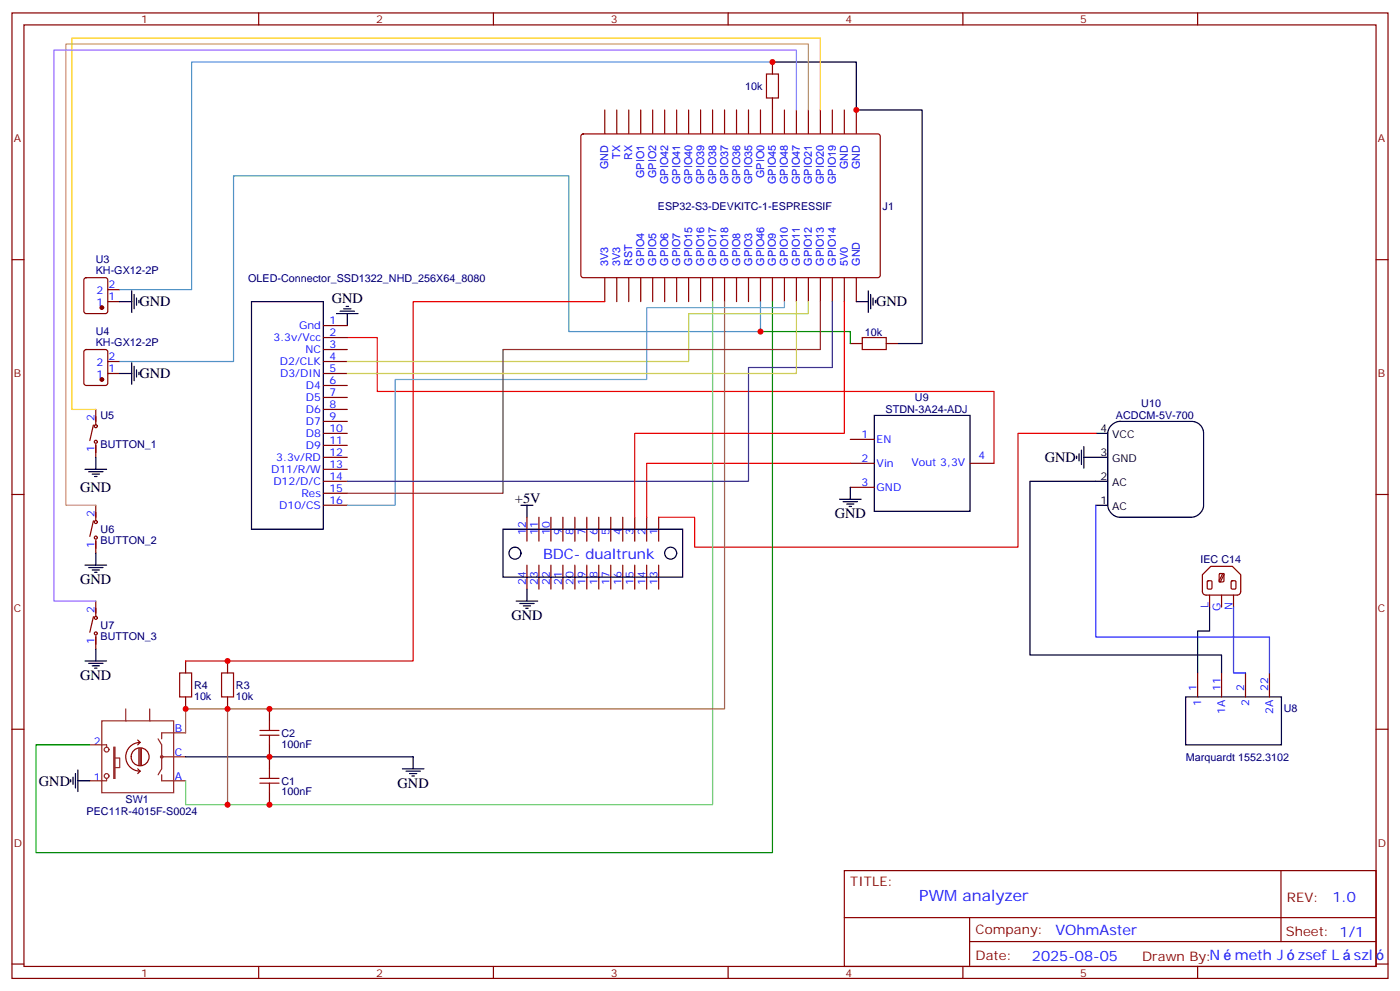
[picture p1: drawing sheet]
<svg xmlns="http://www.w3.org/2000/svg" width="412mm" height="292mm" viewBox="0 0 412 292" stroke-linecap="round" stroke-linejoin="round" font-family="sans-serif">
<g fill="none" stroke="#870000" stroke-width=".35">
<path d="M3.5 3.8h405.4v284.3h-405.4zM7.1 7.3h398.2v277.3h-398.2zM76.2 3.8v3.5M145.3 3.8v3.5M214.5 3.8v3.5M227.5 18.3v3.5M283.6 3.8v3.5M352.8 3.8v3.5M227.5 28.9v3.5M3.5 76.5h3.6M405.3 76.5h3.6M24.9 82l.5-.2h5.6l.7 .4v9.5l-.4 .6-5.9 .1-.7-.5v-9.4z"/>
<path d="M31.7 88.8h3.6M31.7 85.3h3.6M24.9 103.1l.5-.2h5.6l.7 .5v9.4l-.4 .7h-5.9l-.7-.4v-9.5zM31.7 110h3.6M31.7 106.5h3.6M250.5 101.2h3.5M261.1 101.2h3.5M27.5 125.2l-1 4.6M28.2 120.6v4.6M28.2 130.8v3.9M250.5 129.4h7M250.5 136.5h7"/>
<path d="M285.8 136.5h7M3.5 145.6h3.6M27.5 153.4l-1 4.6M28.2 148.8v4.6M28.2 159v3.9M250.5 143.5h7M405.3 145.6h3.6M28.2 177v4.6M27.5 181.6l-1 4.6M28.2 187.3v3.8M3.5 214.8h3.6M405.3 214.8h3.6"/>
<path d="M248.7 256.4h156.6v28.2h-156.6zM377.3 256.4v20.9M248.7 270.2h156.5M285.6 277.3h119.6M285.6 270.2v14.2M3.5 283.9h3.6M76.2 284.6v3.5M145.3 284.6v3.5M214.5 284.6v3.5M283.6 284.6v3.5M352.8 284.6v3.5M405.3 283.9h3.6"/>
<circle cx="28.2" cy="125.5" r=".44"/>
<circle cx="28.2" cy="130.1" r=".44"/>
<circle cx="28.2" cy="158.3" r=".44"/>
<circle cx="28.2" cy="153.7" r=".44"/>
<circle cx="28.2" cy="182" r=".44"/>
<circle cx="28.2" cy="186.5" r=".44"/>
</g>
<g fill="#870000" stroke="#870000" stroke-width=".35">
<circle cx="30" cy="90.6" r=".53"/>
<circle cx="30" cy="111.8" r=".53"/>
</g>
<path d="M225.8 21.8h3.5v7.1h-3.5zM254 99.4h7.1v3.5h-7.1z" fill="none" stroke="#a10000" stroke-width=".35"/>
<g fill="none" stroke="#8c2424" stroke-width=".35">
<path d="M26.5 219.4h4.9v.7M30 212.3h21.2v21.2h-21.2zM37 208.8v3.5M44.1 208.8v3.5M46.6 217.6l1 1.8v7l-1 1.8M54.7 215.8h-7.1v1.8M31.4 229.2v.7h-4.9M33.5 220.1h.4v9.1h-.4zM33.9 223.2h1.4v2.9h-1.4M47.6 228.2v1.7h7.1M47.6 222.9h7.1"/>
<circle cx="31.4" cy="228.5" r=".71"/>
<circle cx="31.4" cy="220.8" r=".71"/>
<circle cx="47.6" cy="222.9" r=".35"/>
</g>
<path d="M40.6 217.9l.7 .8M41.3 218.7a4.2 4.2 0 0 0-4.3 4.2 4.2 4.2 0 0 0 4.3 4.2M41.3 218.7l-.7 .7M38.6 222.8a2.65 2.65 0 0 1 3.9-2.3 2.65 2.65 0 0 1 .4 4.5 2.65 2.65 0 0 1-4.2-1.5l-.1-.6M40.6 226.4l.7 .7M40.9 220.4v5M41.3 220.4v5M41.3 227.1l-.7 .7M41.6 220.4v5" fill="none" stroke="#850000" stroke-width=".35"/>
<path d="M257.5 122.3h28.3v28.3h-28.3zM322.8 134.7h3.5M322.8 127.6h3.5M327.5 125.1a3.6 3.6 0 0 1 2.3-1h21.2a3.5 3.5 0 0 1 3.5 3.5v21.2a3.8 3.8 0 0 1-3.5 3.5h-21.2a3.8 3.8 0 0 1-3.5-3.5v-21.2a3.5 3.5 0 0 1 1.2-2.5zM322.8 141.7h3.5M322.8 148.8h3.5" fill="none" stroke="#000" stroke-width=".35"/>
<g fill="#fff" stroke="#870000" stroke-width=".35">
<path d="M362.7 171.2l.3-.2 1 .2 .1 1.9-.2 .3-.9 .1-.3-.2z"/>
<path d="M359.2 169.1l.3-.2 1 .2v1.9l-.2 .3-.8 .1-.3-.2z"/>
<path d="M355.7 171.2l.3-.2 1 .2v1.9l-.2 .3-.8 .1-.4-.2z"/>
<path d="M360.2 168.9h.3v.4l-1 2.1h-.4z"/>
</g>
<g fill="none" stroke="#870000" stroke-width=".35">
<path d="M95.2 95.9h7.1M95.2 99.4h7.1M95.2 106.5h7.1M95.2 102.9h7.1M95.2 117.1h7.1M95.2 113.5h7.1M95.2 110h7.1M95.2 120.6h7.1M95.2 138.2h7.1M95.2 131.2h7.1M95.2 134.7h7.1M95.2 127.6h7.1"/>
<path d="M95.2 124.1h7.1M95.2 141.7h7.1M95.2 148.8h7.1M95.2 145.3h7.1M155.2 152.3v7.1M158.7 152.3v7.1M162.3 152.3v7.1M165.8 152.3v7.1M169.3 152.3v7.1M172.9 152.3v7.1M176.4 152.3v7.1M179.9 152.3v7.1"/>
<path d="M183.4 152.3v7.1M187 152.3v7.1M190.5 152.3v7.1M194 152.3v7.1M155.2 166.4v7.1M158.7 166.4v7.1M162.3 166.4v7.1M165.8 166.4v7.1M169.3 166.4v7.1M172.9 166.4v7.1M176.4 166.4v7.1M179.9 166.4v7.1"/>
<path d="M183.4 166.4v7.1M187 166.4v7.1M190.5 166.4v7.1M194 166.4v7.1M354.2 169.3l2.5-2.5h6.3l2.5 2.5-.1 5.2-.4 .6-.6 .2-9.5-.1-.5-.4-.2-.6zM356.3 175.3v3.5M359.8 175.3v3.5M363.4 175.3v3.5M54.7 194.7v3.5M67 194.7v3.5M352.8 198.2v7M359.8 198.2v7"/>
<path d="M366.9 198.2v7M373.9 198.2v7M54.7 205.2v3.6M67 205.2v3.6M79.4 208.8v3.5M79.4 219.4v7M79.4 233.5v3.5"/>
</g>
<g fill="none" stroke="#000" stroke-width=".35">
<path d="M227.5 18.3h24.7v14.1h19.4v68.8h-7M35.3 88.8h3.5M38.8 85.7v6.3M39.5 86.7v4.2M40.2 87.8v2.1M40.9 88.5v.7M74.1 88.8h21.1v67.1h-21.1zM99.1 92.4h6.4M100.2 91.7h4.2M101.2 90.9h2.2M102 90.2h.7M102.3 92.4v3.5"/>
<path d="M252.2 88.8h3.6M255.8 85.7v6.3M256.5 86.7v4.2M257.2 87.8v2.1M257.9 88.5v.7M35.3 110h3.5M38.8 106.8v6.4M39.5 107.9v4.2M40.2 108.9v2.2M40.9 109.6v.7M25 138.2h6.4M26.1 138.9h4.2"/>
<path d="M27.2 139.6h2.1M28.2 134.7v3.5M317.1 134.3v.7M317.9 133.6v2.1M318.6 132.6v4.2M319.3 134.7h3.5M319.3 131.5v6.4M27.9 140.3h.7M148.2 155.9h52.9v14.1h-52.9zM153.5 148.8h3.5M155.2 148.8v3.5M247.3 147h6.3"/>
<path d="M248.4 147.7h4.2M249.4 148.4h2.1M250.1 149.2h.7M250.5 143.5v3.5M322.8 141.7h-19.4v51.2h56.4v5.3M25 166.4h6.4M26.1 167.1h4.2M27.2 167.9h2.1M27.9 168.6h.7M28.2 162.9v3.5M152 177h6.4M153.1 177.7h4.2"/>
<path d="M154.2 178.4h2.1M154.9 179.1h.7M155.2 173.5v3.5M356.3 178.8v7h-3.5v12.4M25 194.7h6.4M26.1 195.4h4.2M27.2 196.1h2.1M27.9 196.8h.7M28.2 191.1v3.6M349.2 205.2h28.3v14.2h-28.3zM20.8 229.6v.7M21.5 228.9v2.1"/>
<path d="M22.2 227.8v4.3M22.9 229.9h3.6M22.9 226.8v6.3M54.7 222.9h67v3.5M118.5 226.4h6.4M119.6 227.1h4.2M120.6 227.8h2.2M121.4 228.5h.7"/>
<circle cx="151.7" cy="162.9" r="1.76"/>
<circle cx="197.6" cy="162.9" r="1.76"/>
</g>
<g fill="none" stroke="#900" stroke-width=".35">
<path d="M171.3 39.6l.5-.2 87.1 .1 .4 .6-.1 41.2-.6 .5-87.1-.1-.4-.6v-41zM178.2 32.4v6.9M181.7 32.4v6.9M185.2 32.4v6.9M188.7 32.4v6.9M192.3 32.4v6.9M195.8 32.4v6.9M199.3 32.4v6.9M202.8 32.4v6.9M206.4 32.4v6.9M209.9 32.4v6.9M213.4 32.4v6.9"/>
<path d="M217 32.4v6.9M220.5 32.4v6.9M224 32.4v6.9M227.5 32.4v6.9M231.1 32.4v6.9M234.6 32.4v6.9M238.1 32.4v6.9M241.7 32.4v6.9M245.2 32.4v6.9M248.7 32.4v6.9M252.2 32.4v6.9M178.2 81.9v6.9"/>
<path d="M181.7 81.9v6.9M185.2 81.9v6.9M188.7 81.9v6.9M192.3 81.9v6.9M195.8 81.9v6.9M199.3 81.9v6.9M202.8 81.9v6.9M206.4 81.9v6.9M209.9 81.9v6.9M213.4 81.9v6.9M217 81.9v6.9M220.5 81.9v6.9"/>
<path d="M224 81.9v6.9M227.5 81.9v6.9M231.1 81.9v6.9M234.6 81.9v6.9M238.1 81.9v6.9M241.7 81.9v6.9M245.2 81.9v6.9M248.7 81.9v6.9M252.2 81.9v6.9"/>
</g>
<path d="M227.5 18.3h-171.1v67h-21.1" fill="none" stroke="#39f" stroke-width=".35"/>
<path d="M224 88.8v8.8h-56.4v-45.8h-98.8v54.7h-33.5" fill="none" stroke="#399" stroke-width=".35"/>
<path d="M102.3 99.4h8.8v15.9h181.7v21.2M178.2 88.8h-56.5v105.9h-67M248.7 88.8v38.8h-61.7v24.7M250.5 136.5h-60v15.8M322.8 127.6h-22.9v33.5h-95.3v-8.8h-10.6" fill="none" stroke="#f00" stroke-width=".35"/>
<path d="M363.4 178.8v19.4h3.5" fill="none" stroke="#00f" stroke-width=".35"/>
<path d="M322.8 148.8v38.8h51.1v10.6" fill="none" stroke="#03f" stroke-width=".35"/>
<path d="M52.9 198.2h3.5v7h-3.5zM65.3 198.2h3.5v7h-3.5zM76.6 216.5h5.6M76.6 215.1h5.6M79.4 212.3v2.8M79.4 216.5v2.9M76.6 230.6h5.6M76.6 229.2h5.6M79.4 226.4v2.8M79.4 230.6v2.9" fill="none" stroke="#a10000" stroke-width=".35"/>
<path d="M213.4 88.8v120h-146.4M54.7 215.8v-7h12.3v28.2" fill="none" stroke="#963" stroke-width=".35"/>
<path d="M209.9 88.8v148.2h-155.2v-7.1" fill="none" stroke="#6c6" stroke-width=".35"/>
<path d="M241.7 32.4v-21.2h-220.5v109.4h7" fill="none" stroke="#fc0" stroke-width=".35"/>
<path d="M238.1 32.4v-19.4h-218.7v135.8h8.8" fill="none" stroke="#c96" stroke-width=".35"/>
<path d="M234.6 32.4v-17.7h-218.7v162.3h12.3" fill="none" stroke="#96f" stroke-width=".35"/>
<path d="M224 97.6h26.5v3.6M227.5 88.8v162.3h-216.9v-31.7h15.9" fill="none" stroke="#008700" stroke-width=".35"/>
<path d="M238.1 88.8v3.6h-35.3v14.1h-100.5" fill="none" stroke="#9f0" stroke-width=".35"/>
<path d="M231.1 88.8v1.8h-40.6v21.2h-74.1v37h-14.1" fill="none" stroke="#69c" stroke-width=".35"/>
<path d="M241.7 88.8v14.1h-93.5v42.4h-45.9" fill="none" stroke="#633" stroke-width=".35"/>
<path d="M245.2 88.8v19.4h-24.7v33.5h-118.2" fill="none" stroke="#339" stroke-width=".35"/>
<path d="M234.6 88.8v21.2h-132.3" fill="none" stroke="#cc0" stroke-width=".35"/>
<g fill="#c00">
<circle cx="54.7" cy="208.8" r=".88"/>
<circle cx="67" cy="237" r=".88"/>
<circle cx="67" cy="208.8" r=".88"/>
<circle cx="79.4" cy="222.9" r=".88"/>
<circle cx="79.4" cy="237" r=".88"/>
<circle cx="79.4" cy="208.8" r=".88"/>
<circle cx="67" cy="194.7" r=".88"/>
<circle cx="252.2" cy="32.4" r=".88"/>
<circle cx="227.5" cy="18.3" r=".88"/>
<circle cx="224" cy="97.6" r=".88"/>
</g>
<text font-size="4.6" fill="#00f" x="270.8" y="265.4">PWM analyzer</text>
<g font-size="4.2">
<text x="97.7" y="89.1">GND</text>
<text x="41.1" y="90.2">GND</text>
<text x="258.1" y="90.2">GND</text>
<text x="41.1" y="111.4">GND</text>
<text x="307.8" y="136.1">GND</text>
<text x="23.6" y="144.9">GND</text>
<text x="151.7" y="148.1">+5V</text>
<text x="245.9" y="152.7">GND</text>
<text x="23.6" y="172.1">GND</text>
<text x="150.6" y="182.7">GND</text>
<text x="23.6" y="200.3">GND</text>
<text x="11.5" y="231.4">GND</text>
<text x="117.1" y="232.1">GND</text>
</g>
<g font-size="4.2" fill="#00f">
<text x="160" y="164.6">BDC- dualtrunk</text>
<text x="392.5" y="265.7">1.0</text>
<text x="310.9" y="275.2">VOhmAster</text>
<text x="304" y="283">2025-08-05</text>
<text x="363.7" y="282.9">meth J</text>
<text x="382.3" y="282.9">zsef L</text>
<text x="398.8" y="282.9">szl</text>
</g>
<g font-size="3.9" fill="#800">
<text x="250.5" y="261">TITLE:</text>
<text x="379.1" y="265.7">REV:</text>
<text x="287.4" y="275.2">Company:</text>
<text x="378.7" y="275.8">Sheet: 1/1</text>
<text x="287.4" y="282.9">Date:</text>
<text x="336.4" y="282.9">Drawn By:N</text>
</g>
<g font-size="3.2" fill="#800">
<text x="41.6" y="6.8">1</text>
<text x="110.8" y="6.8">2</text>
<text x="179.9" y="6.8">3</text>
<text x="249.1" y="6.8">4</text>
<text x="318.2" y="6.8">5</text>
<text x="4.1" y="41.9">A</text>
<text x="405.9" y="41.9">A</text>
<text x="4.1" y="111.1">B</text>
<text x="405.9" y="111.1">B</text>
<text x="4.1" y="180.2">C</text>
<text x="405.9" y="180.2">C</text>
<text x="4.1" y="249.3">D</text>
<text x="405.9" y="249.3">D</text>
<text x="41.6" y="287.6">1</text>
<text x="110.8" y="287.6">2</text>
<text x="179.9" y="287.6">3</text>
<text x="249.1" y="287.6">4</text>
<text x="318.2" y="287.6">5</text>
</g>
<g font-size="3.2" fill="#000080">
<text x="219.5" y="26.5">10k</text>
<text x="193.8" y="61.8">ESP32-S3-DEVKITC-1-ESPRESSIF</text>
<text x="260" y="61.8">J1</text>
<text x="28.2" y="77.5">U3</text>
<text x="28.2" y="80.7">KH-GX12-2P</text>
<text x="73.1" y="82.9">OLED-Connector_SSD1322_NHD_256X64_8080</text>
<text x="28.2" y="101.9">KH-GX12-2P</text>
<text x="28.2" y="98.7">U4</text>
<text x="254.8" y="98.8">10k</text>
<text x="269.5" y="118.1">U9</text>
<text x="336.2" y="119.8">U10</text>
<text x="29.6" y="123.5">U5</text>
<text x="260.9" y="121.8">STDN-3A24-ADJ</text>
<text x="328.7" y="123.5">ACDCM-5V-700</text>
<text x="29.6" y="132">BUTTON_1</text>
<text x="29.6" y="160.2">BUTTON_2</text>
<text x="29.6" y="157">U6</text>
<text x="353.6" y="165.8">IEC C14</text>
<text x="29.6" y="185.3">U7</text>
<text x="29.6" y="188.4">BUTTON_3</text>
<text x="57.1" y="202.8">R4</text>
<text x="69.5" y="202.8">R3</text>
<text x="57.1" y="206">10k</text>
<text x="69.5" y="206">10k</text>
<text x="378.2" y="209.6">U8</text>
<text x="82.9" y="220.2">100nF</text>
<text x="82.9" y="216.9">C2</text>
<text x="349.4" y="224.1">Marquardt 1552.3102</text>
<text x="82.9" y="231.1">C1</text>
<text x="25.5" y="239.9">PEC11R-4015F-S0024</text>
<text x="37" y="236.5">SW1</text>
<text x="82.9" y="234.3">100nF</text>
</g>
<g font-size="3.2" fill="#00f">
<text x="182.7" y="46.7" transform="rotate(-90 182.7 46.7)">TX</text>
<text x="186.2" y="47.1" transform="rotate(-90 186.2 47.1)">RX</text>
<text x="179.2" y="49.7" transform="rotate(-90 179.2 49.7)">GND</text>
<text x="189.8" y="52.4" transform="rotate(-90 189.8 52.4)">GPIO1</text>
<text x="193.3" y="52.4" transform="rotate(-90 193.3 52.4)">GPIO2</text>
<text x="225.1" y="52.4" transform="rotate(-90 225.1 52.4)">GPIO0</text>
<text x="249.7" y="49.7" transform="rotate(-90 249.7 49.7)">GND</text>
<text x="253.3" y="49.7" transform="rotate(-90 253.3 49.7)">GND</text>
<text x="196.8" y="54.2" transform="rotate(-90 196.8 54.2)">GPIO42</text>
<text x="200.4" y="54.2" transform="rotate(-90 200.4 54.2)">GPIO41</text>
<text x="203.9" y="54.2" transform="rotate(-90 203.9 54.2)">GPIO40</text>
<text x="207.4" y="54.2" transform="rotate(-90 207.4 54.2)">GPIO39</text>
<text x="210.9" y="54.2" transform="rotate(-90 210.9 54.2)">GPIO38</text>
<text x="214.5" y="54.2" transform="rotate(-90 214.5 54.2)">GPIO37</text>
<text x="218" y="54.2" transform="rotate(-90 218 54.2)">GPIO36</text>
<text x="221.5" y="54.2" transform="rotate(-90 221.5 54.2)">GPIO35</text>
<text x="228.6" y="54.2" transform="rotate(-90 228.6 54.2)">GPIO45</text>
<text x="232.1" y="54.2" transform="rotate(-90 232.1 54.2)">GPIO48</text>
<text x="235.6" y="54.2" transform="rotate(-90 235.6 54.2)">GPIO47</text>
<text x="239.2" y="54.2" transform="rotate(-90 239.2 54.2)">GPIO21</text>
<text x="242.7" y="54.2" transform="rotate(-90 242.7 54.2)">GPIO20</text>
<text x="246.2" y="54.2" transform="rotate(-90 246.2 54.2)">GPIO19</text>
<text x="179.2" y="78.3" transform="rotate(-90 179.2 78.3)">3V3</text>
<text x="182.7" y="78.3" transform="rotate(-90 182.7 78.3)">3V3</text>
<text x="186.2" y="78.3" transform="rotate(-90 186.2 78.3)">RST</text>
<text x="189.8" y="78.3" transform="rotate(-90 189.8 78.3)">GPIO4</text>
<text x="193.3" y="78.3" transform="rotate(-90 193.3 78.3)">GPIO5</text>
<text x="196.8" y="78.3" transform="rotate(-90 196.8 78.3)">GPIO6</text>
<text x="200.4" y="78.3" transform="rotate(-90 200.4 78.3)">GPIO7</text>
<text x="203.9" y="78.3" transform="rotate(-90 203.9 78.3)">GPIO15</text>
<text x="207.4" y="78.3" transform="rotate(-90 207.4 78.3)">GPIO16</text>
<text x="210.9" y="78.3" transform="rotate(-90 210.9 78.3)">GPIO17</text>
<text x="214.5" y="78.3" transform="rotate(-90 214.5 78.3)">GPIO18</text>
<text x="218" y="78.3" transform="rotate(-90 218 78.3)">GPIO8</text>
<text x="221.5" y="78.3" transform="rotate(-90 221.5 78.3)">GPIO3</text>
<text x="225.1" y="78.3" transform="rotate(-90 225.1 78.3)">GPIO46</text>
<text x="228.6" y="78.3" transform="rotate(-90 228.6 78.3)">GPIO9</text>
<text x="232.1" y="78.3" transform="rotate(-90 232.1 78.3)">GPIO10</text>
<text x="235.6" y="78.3" transform="rotate(-90 235.6 78.3)">GPIO11</text>
<text x="239.2" y="78.3" transform="rotate(-90 239.2 78.3)">GPIO12</text>
<text x="242.7" y="78.3" transform="rotate(-90 242.7 78.3)">GPIO13</text>
<text x="246.2" y="78.3" transform="rotate(-90 246.2 78.3)">GPIO14</text>
<text x="249.7" y="78.3" transform="rotate(-90 249.7 78.3)">5V0</text>
<text x="253.3" y="78.3" transform="rotate(-90 253.3 78.3)">GND</text>
<text x="28.4" y="86.7">2</text>
<text x="31.9" y="88.5">1</text>
<text x="31.9" y="84.9">2</text>
<text x="28.4" y="90.2">1</text>
<text x="97" y="95.5">1</text>
<text x="80.6" y="100.5">3.3v/Vcc</text>
<text x="88.1" y="96.9">Gnd</text>
<text x="97" y="99.1">2</text>
<text x="28.4" y="107.9">2</text>
<text x="31.9" y="106.1">2</text>
<text x="82.5" y="107.5">D2/CLK</text>
<text x="90" y="104">NC</text>
<text x="97" y="106.1">4</text>
<text x="97" y="102.6">3</text>
<text x="28.4" y="111.4">1</text>
<text x="31.9" y="109.6">1</text>
<text x="82.5" y="111.1">D3/DIN</text>
<text x="97" y="113.2">6</text>
<text x="97" y="109.6">5</text>
<text x="90.1" y="118.1">D5</text>
<text x="90.1" y="114.6">D4</text>
<text x="97" y="116.7">7</text>
<text x="27.9" y="124.1" transform="rotate(-90 27.9 124.1)">2</text>
<text x="90.1" y="121.6">D6</text>
<text x="90.1" y="125.2">D7</text>
<text x="97" y="120.2">8</text>
<text x="97" y="123.8">9</text>
<text x="90.1" y="128.7">D8</text>
<text x="97" y="130.8">11</text>
<text x="97" y="127.3">10</text>
<text x="253.7" y="129">1</text>
<text x="258.2" y="130.5">EN</text>
<text x="27.9" y="133.2" transform="rotate(-90 27.9 133.2)">1</text>
<text x="81.4" y="135.7">3.3v/RD</text>
<text x="90.1" y="132.2">D9</text>
<text x="97" y="137.9">13</text>
<text x="97" y="134.3">12</text>
<text x="253.7" y="136.1">2</text>
<text x="258.2" y="137.5">Vin</text>
<text x="268.5" y="137.2">Vout 3,3V</text>
<text x="288.2" y="135">4</text>
<text x="79.8" y="139.3">D11/R/W</text>
<text x="80.5" y="142.8">D12/D/C</text>
<text x="97" y="141.4">14</text>
<text x="253.7" y="143.2">3</text>
<text x="82.2" y="149.9">D10/CS</text>
<text x="88.8" y="146.3">Res</text>
<text x="97" y="148.4">16</text>
<text x="97" y="144.9">15</text>
<text x="258.2" y="144.6">GND</text>
<text x="27.9" y="152.3" transform="rotate(-90 27.9 152.3)">2</text>
<text x="27.9" y="161.4" transform="rotate(-90 27.9 161.4)">1</text>
<text x="154.9" y="157.6" transform="rotate(-90 154.9 157.6)">12</text>
<text x="158.4" y="157.6" transform="rotate(-90 158.4 157.6)">11</text>
<text x="161.9" y="157.6" transform="rotate(-90 161.9 157.6)">10</text>
<text x="165.5" y="157.6" transform="rotate(-90 165.5 157.6)">9</text>
<text x="169" y="157.6" transform="rotate(-90 169 157.6)">8</text>
<text x="172.5" y="157.6" transform="rotate(-90 172.5 157.6)">7</text>
<text x="176" y="157.6" transform="rotate(-90 176 157.6)">6</text>
<text x="179.6" y="157.6" transform="rotate(-90 179.6 157.6)">5</text>
<text x="183.1" y="157.6" transform="rotate(-90 183.1 157.6)">4</text>
<text x="186.6" y="157.6" transform="rotate(-90 186.6 157.6)">3</text>
<text x="190.1" y="157.6" transform="rotate(-90 190.1 157.6)">2</text>
<text x="193.7" y="157.6" transform="rotate(-90 193.7 157.6)">1</text>
<text x="154.9" y="172.2" transform="rotate(-90 154.9 172.2)">24</text>
<text x="158.4" y="172.2" transform="rotate(-90 158.4 172.2)">23</text>
<text x="161.9" y="172.2" transform="rotate(-90 161.9 172.2)">22</text>
<text x="165.5" y="172.2" transform="rotate(-90 165.5 172.2)">21</text>
<text x="169" y="172.2" transform="rotate(-90 169 172.2)">20</text>
<text x="172.5" y="172.2" transform="rotate(-90 172.5 172.2)">19</text>
<text x="176" y="172.2" transform="rotate(-90 176 172.2)">18</text>
<text x="179.6" y="172.2" transform="rotate(-90 179.6 172.2)">17</text>
<text x="183.1" y="172.2" transform="rotate(-90 183.1 172.2)">16</text>
<text x="186.6" y="172.2" transform="rotate(-90 186.6 172.2)">15</text>
<text x="190.1" y="172.2" transform="rotate(-90 190.1 172.2)">14</text>
<text x="193.7" y="172.2" transform="rotate(-90 193.7 172.2)">13</text>
<text x="356" y="179.1" transform="rotate(-90 356 179.1)">L</text>
<text x="359.5" y="179.8" transform="rotate(-90 359.5 179.8)">G</text>
<text x="363" y="179.8" transform="rotate(-90 363 179.8)">N</text>
<text x="27.9" y="180.6" transform="rotate(-90 27.9 180.6)">2</text>
<text x="27.9" y="189.6" transform="rotate(-90 27.9 189.6)">1</text>
<text x="352.4" y="203.5" transform="rotate(-90 352.4 203.5)">1</text>
<text x="359.5" y="203.5" transform="rotate(-90 359.5 203.5)">11</text>
<text x="366.5" y="203.5" transform="rotate(-90 366.5 203.5)">2</text>
<text x="373.6" y="203.5" transform="rotate(-90 373.6 203.5)">22</text>
<text x="353.8" y="208" transform="rotate(-90 353.8 208)">1</text>
<text x="367.9" y="208" transform="rotate(-90 367.9 208)">2</text>
<text x="51.5" y="215.5">B</text>
<text x="360.9" y="210.1" transform="rotate(-90 360.9 210.1)">1A</text>
<text x="375" y="210.1" transform="rotate(-90 375 210.1)">2A</text>
<text x="27.6" y="219.4">2</text>
<text x="51.5" y="222.5">C</text>
<text x="27.6" y="229.9">1</text>
<text x="51.5" y="229.6">A</text>
</g>
<g font-size="3.2">
<text x="324.1" y="127.3">4</text>
<text x="327.6" y="129">VCC</text>
<text x="324.1" y="134.3">3</text>
<text x="327.6" y="136.1">GND</text>
<text x="324.1" y="141.4">2</text>
<text x="327.6" y="143.2">AC</text>
<text x="324.1" y="148.4">1</text>
<text x="327.6" y="150.2">AC</text>
</g>
</svg>
